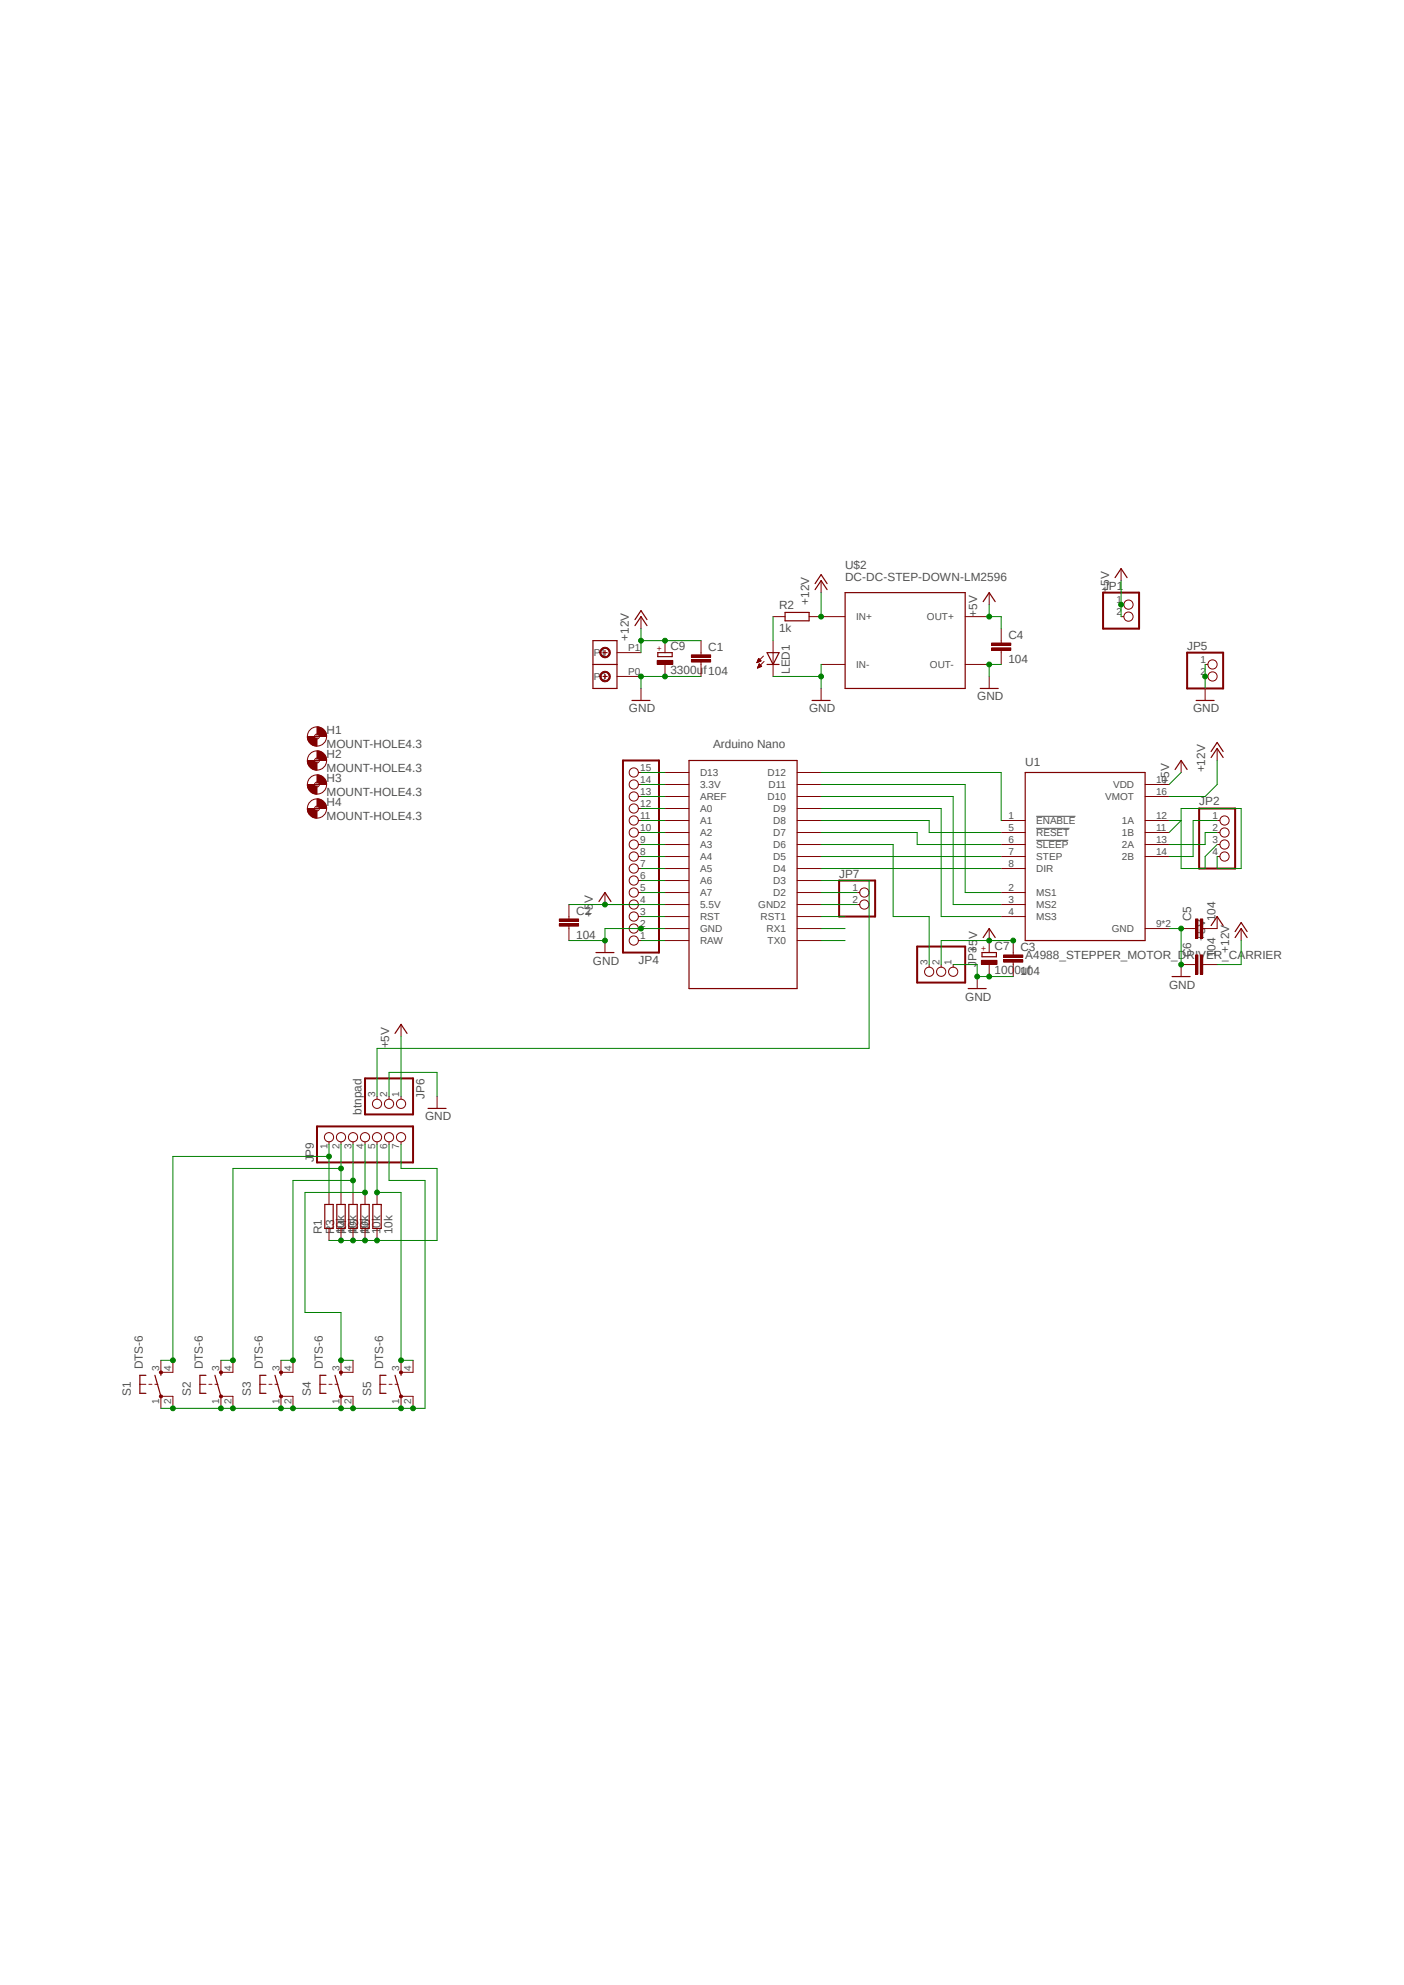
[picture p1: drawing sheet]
<svg xmlns="http://www.w3.org/2000/svg" width="297mm" height="420mm" viewBox="0 0 297 420" stroke-linecap="round" stroke-linejoin="round" font-family="sans-serif">
<path d="M25.1 117.7l247.8 184.7M272.9 117.7l-247.8 184.7" fill="none" stroke="#fff" stroke-width=".21"/>
<path d="M219.2 172.7h8.3M219.2 175.3h7M219.2 177.8h6.8" fill="none" stroke="#505050" stroke-width=".21"/>
<g fill="none" stroke="#800000" stroke-width=".21">
<path d="M130.5 138.1h5.1M173.7 130.5h5.1M173.7 122.9v2.5M204.2 130.5h5.1M209.3 125.4v2.5M130.5 143.1h5.1M173.7 140.6h5.1M173.7 145.7v2.5M204.2 140.6h5.1M209.3 143.1v2.6M257.5 158.4v2.5M135 166h.6"/>
<path d="M135 168.5h.6M135 178.7h.6M135 176.1h.6M135 173.6h.6M135 171.1h.6M135 163.4h.6M140.7 166h5.1M140.7 168.5h5.1M140.7 178.7h5.1M140.7 176.1h5.1M140.7 173.6h5.1M140.7 171.1h5.1"/>
<path d="M140.7 163.4h5.1M168.6 166h5.1M168.6 168.5h5.1M168.6 178.7h5.1M168.6 176.1h5.1M168.6 173.6h5.1M168.6 171.1h5.1M168.6 163.4h5.1M211.8 178.7h5.1M211.8 176.1h5.1M211.8 173.6h5.1M242.2 166h5.1"/>
<path d="M242.2 168.5h5.1M242.2 178.7h5.1M242.2 176.1h5.1M242.2 173.6h5.1M249.9 160.9v2.5M257.5 178.7h.5M257.5 176.1h.5M257.5 173.6h.5M128 188.8v2.6M128 199v2.5M135 199h.6M135 196.5h.6"/>
<path d="M135 193.9h.6M135 191.4h.6M135 188.8h.6M135 186.3h.6M135 183.8h.6M135 181.2h.6M140.7 199h5.1M140.7 196.5h5.1M140.7 193.9h5.1M140.7 191.4h5.1M140.7 188.8h5.1M140.7 186.3h5.1"/>
<path d="M140.7 183.8h5.1M140.7 181.2h5.1M168.6 199h5.1M168.6 196.5h5.1M168.6 193.9h5.1M168.6 191.4h5.1M168.6 188.8h5.1M168.6 186.3h5.1M168.6 183.8h5.1M168.6 181.2h5.1M211.8 193.9h5.1M211.8 191.4h5.1"/>
<path d="M211.8 188.8h5.1M211.8 183.8h5.1M211.8 181.2h5.1M242.2 196.5h5.1M242.2 181.2h5.1M257.5 181.2h.5M249.9 204.1v2.5"/>
<circle cx="134.1" cy="178.7" r=".98"/>
<circle cx="134.1" cy="176.1" r=".98"/>
<circle cx="134.1" cy="171.1" r=".98"/>
<circle cx="134.1" cy="168.5" r=".98"/>
<circle cx="134.1" cy="163.4" r=".98"/>
<circle cx="134.1" cy="166" r=".98"/>
<circle cx="134.1" cy="173.6" r=".98"/>
<circle cx="259" cy="173.6" r=".98"/>
<circle cx="259" cy="176.1" r=".98"/>
<circle cx="259" cy="178.7" r=".98"/>
<circle cx="134.1" cy="188.8" r=".98"/>
<circle cx="134.1" cy="193.9" r=".98"/>
<circle cx="134.1" cy="191.4" r=".98"/>
<circle cx="134.1" cy="186.3" r=".98"/>
<circle cx="134.1" cy="183.8" r=".98"/>
<circle cx="134.1" cy="181.2" r=".98"/>
<circle cx="134.1" cy="199" r=".98"/>
<circle cx="134.1" cy="196.5" r=".98"/>
<circle cx="259" cy="181.2" r=".98"/>
</g>
<g fill="none" stroke="#800000" stroke-width=".25">
<path d="M125.4 135.6h5.1v10.1h-5.1zM172.4 124.8l1.3-1.9 1.3 1.9M172.4 123.5l1.3-1.9 1.3 1.9M178.8 125.4h25.4v20.3h-25.4zM208 127.3l1.3-1.9 1.2 1.9M125.4 140.6h5.1M171.8 148.2h3.8M207.3 145.7h3.9M256.2 159l1.3-1.9 1.2 1.9M145.8 160.9h22.8v48.3h-22.8zM216.9 163.4h25.3v35.6h-25.3zM248.6 162.8l1.3-1.9 1.2 1.9"/>
<path d="M256.2 160.3l1.3-1.9 1.2 1.9M126.7 190.8l1.3-2 1.2 2M126.1 201.5h3.8M247.9 206.6h3.9"/>
</g>
<path d="M131.8 160.9h7.6v40.6h-7.6zM253.7 171.1h7.6v12.7h-7.6z" fill="none" stroke="#800000" stroke-width=".42"/>
<path d="M127.2 142.4a1.12 1.12 0 0 1 1.8 .2 1.12 1.12 0 0 1-.7 1.7 1.12 1.12 0 0 1-1.4-1.2h.2a.87 .87 0 0 1 1.3-.7 .87 .87 0 0 1 .2 1.4 .87 .87 0 0 1-1.4-.3l-.1-.4h-.2z" fill-rule="evenodd" fill="#800000"/>
<path d="M127.2 142.4a1.12 1.12 0 0 1 1.8 .2 1.12 1.12 0 0 1-.7 1.7 1.12 1.12 0 0 1-1.4-1.2h.2a.87 .87 0 0 1 1.3-.7 .87 .87 0 0 1 .2 1.4 .87 .87 0 0 1-1.4-.3l-.1-.4h-.2z" fill="none" stroke="#800000" stroke-width=".21"/>
<path d="M127.2 137.3a1.12 1.12 0 0 1 1.8 .2 1.12 1.12 0 0 1-.7 1.7 1.12 1.12 0 0 1-1.4-1.1h.2a.87 .87 0 0 1 1.3-.8 .87 .87 0 0 1 .2 1.5 .87 .87 0 0 1-1.4-.4l-.1-.3h-.2z" fill-rule="evenodd" fill="#800000"/>
<path d="M127.2 137.3a1.12 1.12 0 0 1 1.8 .2 1.12 1.12 0 0 1-.7 1.7 1.12 1.12 0 0 1-1.4-1.1h.2a.87 .87 0 0 1 1.3-.8 .87 .87 0 0 1 .2 1.5 .87 .87 0 0 1-1.4-.4l-.1-.3h-.2zM135.6 130.5v2.5M148.3 138.1v.5M135.6 145.7v2.5M148.3 140.1v.5" fill="none" stroke="#800000" stroke-width=".21"/>
<path d="M127.6 138.1h.8M128 137.6v.9M134.3 132.4l1.3-1.9 1.3 1.9M134.3 131.1l1.3-1.9 1.3 1.9M127.6 143.1h.8M128 142.7v.9M133.7 148.2h3.8" fill="none" stroke="#800000" stroke-width=".25"/>
<path d="M146.3 139.6h4v.5h-4z" fill-rule="evenodd" fill="#800000"/>
<path d="M146.3 139.6h4v.5h-4z" fill="none" stroke="#800000" stroke-width=".21"/>
<path d="M146.3 138.6h4v.5h-4z" fill-rule="evenodd" fill="#800000"/>
<path d="M146.3 138.6h4v.5h-4zM148.3 135.6v2.5M148.3 140.6v2.5M120.4 193.9v.5M120.4 196v.5" fill="none" stroke="#800000" stroke-width=".21"/>
<path d="M118.3 195.5h4.1v.5h-4.1z" fill-rule="evenodd" fill="#800000"/>
<path d="M118.3 195.5h4.1v.5h-4.1z" fill="none" stroke="#800000" stroke-width=".21"/>
<path d="M118.3 194.4h4.1v.5h-4.1z" fill-rule="evenodd" fill="#800000"/>
<path d="M211.8 135.6v.5M211.8 137.6v.5M118.3 194.4h4.1v.5h-4.1zM120.4 191.4v2.5M120.4 196.5v2.5" fill="none" stroke="#800000" stroke-width=".21"/>
<path d="M209.8 137.1h4v.5h-4z" fill-rule="evenodd" fill="#800000"/>
<path d="M209.8 137.1h4v.5h-4z" fill="none" stroke="#800000" stroke-width=".21"/>
<path d="M209.8 136.1h4v.5h-4z" fill-rule="evenodd" fill="#800000"/>
<path d="M209.8 136.1h4v.5h-4zM211.8 133v2.6M211.8 138.1v2.5M252.4 196.5h.5M254.4 196.5h.5" fill="none" stroke="#800000" stroke-width=".21"/>
<path d="M253.9 194.4h.5v4.1h-.5z" fill-rule="evenodd" fill="#800000"/>
<path d="M253.9 194.4h.5v4.1h-.5z" fill="none" stroke="#800000" stroke-width=".21"/>
<path d="M252.9 194.4h.5v4.1h-.5z" fill-rule="evenodd" fill="#800000"/>
<path d="M249.9 196.5h2.5M252.9 194.4h.5v4.1h-.5zM254.9 196.5h2.6M252.4 204.1h.5M254.4 204.1h.5" fill="none" stroke="#800000" stroke-width=".21"/>
<path d="M253.9 202.1h.5v4h-.5z" fill-rule="evenodd" fill="#800000"/>
<path d="M253.9 202.1h.5v4h-.5z" fill="none" stroke="#800000" stroke-width=".21"/>
<path d="M252.9 202.1h.5v4h-.5z" fill-rule="evenodd" fill="#800000"/>
<g fill="none" stroke="#800000" stroke-width=".21">
<path d="M160.2 140h.5M160.2 139.9h.7M160.3 139.8h.7M160.3 139.7h.6M160.4 139.6h.4M160.4 139.5h.3M160.4 139.4h.2M160.5 139.3l.5 .5-.9 .4zM160.5 139.4h.1M161.5 138.8l-1.4 1.4M161.6 140l-1.4 1.4M163.5 135.6v7.5"/>
<path d="M163.5 130.5h2.6M171.2 130.5h2.5M160.1 140.2h.2M160.2 140.1h.3M160.3 141.3h.1M160.3 141.2h.3M160.3 141.1h.5M160.4 141.1h.6M160.4 141h.7M160.4 140.9h.6M160.5 140.8h.4M160.5 140.7h.3"/>
<path d="M160.6 140.6h.1M160.6 140.5l.5 .5-.9 .4zM160.6 140.5h.1M209.3 196.5v2.5M257.5 193.9v2.6M262.6 196.5v2.5M249.9 204.1h2.5M252.9 202.1h.5v4h-.5zM254.9 204.1h2.6"/>
</g>
<path d="M162.3 138.1h2.5l-1.3 2.5zM166.1 129.6h5.1v1.8h-5.1zM162.3 140.6h2.5M208 198.4l1.3-1.9 1.2 1.9M256.2 195.8l1.3-1.9 1.2 1.9M261.3 198.4l1.3-1.9 1.2 1.9M261.3 197.1l1.3-1.9 1.2 1.9" fill="none" stroke="#800000" stroke-width=".25"/>
<path d="M67.1 153.8a2.05 2.05 0 0 1 2 2h-1.5l-.2-.3-.3-.2z" fill-rule="evenodd" fill="#800000"/>
<path d="M67.1 153.8a2.05 2.05 0 0 1 2 2h-1.5l-.2-.3-.3-.2z" fill="none" stroke="#800000" stroke-width=".21"/>
<path d="M65 155.8h1.5a.45 .45 0 0 0 .6 .5v1.6a1.97 1.97 0 0 1-2.1-2.1z" fill-rule="evenodd" fill="#800000"/>
<g fill="none" stroke="#800000" stroke-width=".21">
<path d="M65 155.8h1.5a.45 .45 0 0 0 .6 .5v1.6a1.97 1.97 0 0 1-2.1-2.1zM66.5 155.8h1.1M67.1 155.3v1"/>
<circle cx="67.1" cy="155.8" r="2.04"/>
<circle cx="67.1" cy="155.8" r=".51"/>
</g>
<path d="M67.1 158.9a2.05 2.05 0 0 1 2 2h-1.5l-.3-.5h-.2z" fill-rule="evenodd" fill="#800000"/>
<path d="M67.1 158.9a2.05 2.05 0 0 1 2 2h-1.5l-.2-.3-.3-.2z" fill="none" stroke="#800000" stroke-width=".21"/>
<path d="M65 160.9h1.5a.45 .45 0 0 0 .6 .5v1.5a1.97 1.97 0 0 1-2.1-2z" fill-rule="evenodd" fill="#800000"/>
<g fill="none" stroke="#800000" stroke-width=".21">
<path d="M65 160.9h1.5a.45 .45 0 0 0 .6 .5v1.5a1.97 1.97 0 0 1-2.1-2zM66.5 160.9h1.1M67.1 160.4v1"/>
<circle cx="67.1" cy="160.9" r="2.04"/>
<circle cx="67.1" cy="160.9" r=".51"/>
</g>
<path d="M67.1 164a2.05 2.05 0 0 1 2 2h-1.5l-.2-.3-.3-.2z" fill-rule="evenodd" fill="#800000"/>
<path d="M67.1 164a2.05 2.05 0 0 1 2 2h-1.5l-.2-.3-.3-.2z" fill="none" stroke="#800000" stroke-width=".21"/>
<path d="M65 166h1.5a.45 .45 0 0 0 .6 .5v1.5a1.97 1.97 0 0 1-2.1-2z" fill-rule="evenodd" fill="#800000"/>
<g fill="none" stroke="#800000" stroke-width=".21">
<path d="M65 166h1.5a.45 .45 0 0 0 .6 .5v1.5a1.97 1.97 0 0 1-2.1-2zM66.5 166h1.1M67.1 165.5v1"/>
<circle cx="67.1" cy="166" r="2.04"/>
<circle cx="67.1" cy="166" r=".51"/>
</g>
<path d="M67.1 169a2.05 2.05 0 0 1 2 2.1h-1.5l-.1-.2-.4-.3z" fill-rule="evenodd" fill="#800000"/>
<path d="M67.1 169a2.05 2.05 0 0 1 2 2.1h-1.5l-.2-.4-.3-.1z" fill="none" stroke="#800000" stroke-width=".21"/>
<path d="M65 171.1h1.5a.45 .45 0 0 0 .6 .5v1.5a2.05 2.05 0 0 1-2.1-2z" fill-rule="evenodd" fill="#800000"/>
<g fill="none" stroke="#800000" stroke-width=".21">
<path d="M237.2 120.3v2.6M254.9 145.7v2.5M65 171.1h1.5a.45 .45 0 0 0 .6 .5v1.5a2.05 2.05 0 0 1-2.1-2zM66.5 171.1h1.1M67.1 170.6v1"/>
<circle cx="67.1" cy="171.1" r="2.04"/>
<circle cx="67.1" cy="171.1" r=".51"/>
</g>
<path d="M139.1 138.1h3.1v.8h-3.1zM235.9 122.2l1.3-1.9 1.2 1.9M253 148.2h3.8" fill="none" stroke="#800000" stroke-width=".25"/>
<path d="M139 139.7h3.3v.9h-3.3z" fill-rule="evenodd" fill="#800000"/>
<g fill="none" stroke="#800000" stroke-width=".21">
<path d="M139 139.7h3.3v.9h-3.3zM140.7 135.6v2.5M140.7 140.6v2.5M196.6 204.1v.5M199.1 204.1v.5M201.6 204.1v.5M206.7 206.6v2.6M214.3 201.5v.6M214.3 203.6v.5"/>
<circle cx="196.6" cy="205.6" r=".98"/>
<circle cx="199.1" cy="205.6" r=".98"/>
<circle cx="201.6" cy="205.6" r=".98"/>
</g>
<path d="M194 200.3h10.2v7.6h-10.2z" fill="none" stroke="#800000" stroke-width=".42"/>
<path d="M204.8 209.2h3.8" fill="none" stroke="#800000" stroke-width=".25"/>
<path d="M212.3 203.1h4.1v.5h-4.1z" fill-rule="evenodd" fill="#800000"/>
<path d="M212.3 203.1h4.1v.5h-4.1z" fill="none" stroke="#800000" stroke-width=".21"/>
<path d="M212.3 202.1h4.1v.5h-4.1z" fill-rule="evenodd" fill="#800000"/>
<path d="M214.3 199v2.5M212.3 202.1h4.1v.5h-4.1zM214.3 204.1v2.5" fill="none" stroke="#800000" stroke-width=".21"/>
<path d="M207.7 201.5h3.1v.9h-3.1z" fill="none" stroke="#800000" stroke-width=".25"/>
<path d="M207.6 203.2h3.3v.8h-3.3z" fill-rule="evenodd" fill="#800000"/>
<g fill="none" stroke="#800000" stroke-width=".21">
<path d="M209.3 199v2.5M207.6 203.2h3.3v.8h-3.3zM209.3 204.1v2.5M69.6 252.3v2.5M69.6 259.9v2.6M72.1 252.3v2.5M72.1 259.9v2.6M74.7 252.3v2.5M74.7 259.9v2.6M77.2 252.3v2.5M77.2 259.9v2.6M79.8 252.3v2.5"/>
<path d="M79.8 259.9v2.6M29.6 292.9h1.3M31.5 292.9h.6M32.8 292.9h.6M34 290.4h2.6M34 295.4h2.6"/>
</g>
<path d="M68.7 254.8h1.8v5.1h-1.8zM71.2 254.8h1.8v5.1h-1.8zM73.8 254.8h1.8v5.1h-1.8zM76.3 254.8h1.8v5.1h-1.8zM78.9 254.8h1.7v5.1h-1.7zM30.9 291h-1.3v3.8h1.3M32.8 291l1.2 4.4M34 290.4v.6" fill="none" stroke="#800000" stroke-width=".25"/>
<path d="M33.8 295.2h.5v.5h-.5l-.1-.3z" fill-rule="evenodd" fill="#800000"/>
<path d="M33.8 295.2h.5v.5h-.5l-.1-.3z" fill="none" stroke="#800000" stroke-width=".21"/>
<path d="M33.8 290.2h.5v.4h-.5l-.1-.2z" fill-rule="evenodd" fill="#800000"/>
<path d="M33.8 290.2h.5v.4h-.5l-.1-.2zM34 287.8v2.6M34 295.4v2.6M36.6 287.8v2.6M36.6 295.4v2.6M42.3 292.9h1.3M44.2 292.9h.6M45.5 292.9h.6M46.7 290.4h2.6M46.7 295.4h2.6" fill="none" stroke="#800000" stroke-width=".21"/>
<path d="M43.6 291h-1.3v3.8h1.3M45.5 291l1.2 4.4M46.7 290.4v.6" fill="none" stroke="#800000" stroke-width=".25"/>
<path d="M46.5 295.2h.5v.5h-.5l-.1-.3z" fill-rule="evenodd" fill="#800000"/>
<path d="M46.5 295.2h.5v.5h-.5l-.1-.3z" fill="none" stroke="#800000" stroke-width=".21"/>
<path d="M46.5 290.2h.5v.4h-.5l-.1-.2z" fill-rule="evenodd" fill="#800000"/>
<path d="M46.5 290.2h.5v.4h-.5l-.1-.2zM46.7 287.8v2.6M46.7 295.4v2.6M49.3 287.8v2.6M49.3 295.4v2.6M55 292.9h1.3M56.9 292.9h.6M58.2 292.9h.6M59.4 290.4h2.6M59.4 295.4h2.6" fill="none" stroke="#800000" stroke-width=".21"/>
<path d="M56.3 291h-1.3v3.8h1.3M58.2 291l1.2 4.4M59.4 290.4v.6" fill="none" stroke="#800000" stroke-width=".25"/>
<path d="M59.2 295.2h.5v.5h-.5l-.1-.3z" fill-rule="evenodd" fill="#800000"/>
<path d="M59.2 295.2h.5v.5h-.5l-.1-.3z" fill="none" stroke="#800000" stroke-width=".21"/>
<path d="M59.2 290.2h.5v.4h-.5l-.1-.2z" fill-rule="evenodd" fill="#800000"/>
<path d="M59.2 290.2h.5v.4h-.5l-.1-.2zM59.4 287.8v2.6M59.4 295.4v2.6M62 287.8v2.6M62 295.4v2.6M67.7 292.9h1.3M69.6 292.9h.6M70.9 292.9h.6M72.1 290.4h2.6M72.1 295.4h2.6" fill="none" stroke="#800000" stroke-width=".21"/>
<path d="M69 291h-1.3v3.8h1.3M70.9 291l1.2 4.4M72.1 290.4v.6" fill="none" stroke="#800000" stroke-width=".25"/>
<path d="M71.9 295.2h.4l.2 .2-.2 .3h-.4z" fill-rule="evenodd" fill="#800000"/>
<path d="M71.9 295.2h.4l.2 .2-.2 .3h-.4z" fill="none" stroke="#800000" stroke-width=".21"/>
<path d="M71.9 290.2h.4l.2 .2-.2 .2h-.4z" fill-rule="evenodd" fill="#800000"/>
<path d="M71.9 290.2h.4l.2 .2-.2 .2h-.4zM72.1 287.8v2.6M72.1 295.4v2.6M74.7 287.8v2.6M74.7 295.4v2.6M80.4 292.9h1.3M82.3 292.9h.6M83.6 292.9h.6M84.8 290.4h2.6M84.8 295.4h2.6" fill="none" stroke="#800000" stroke-width=".21"/>
<path d="M81.7 291h-1.3v3.8h1.3M83.6 291l1.2 4.4M84.8 290.4v.6" fill="none" stroke="#800000" stroke-width=".25"/>
<path d="M84.6 295.2h.4l.2 .2-.2 .3h-.4z" fill-rule="evenodd" fill="#800000"/>
<path d="M84.6 295.2h.4l.2 .2-.2 .3h-.4z" fill="none" stroke="#800000" stroke-width=".21"/>
<path d="M84.6 290.2h.4l.2 .2-.2 .2h-.4z" fill-rule="evenodd" fill="#800000"/>
<g fill="none" stroke="#800000" stroke-width=".21">
<path d="M237.2 127.9h.5M237.2 130.5h.5M254.9 140.6h.6M254.9 143.1h.6M181.3 188.8h.6M181.3 191.4h.6M84.8 216.7v2.6M79.8 232v.5M82.3 232v.5M84.8 232v.5M92.5 232v2.5M69.6 241.6v.5"/>
<path d="M72.1 241.6v.5M74.7 241.6v.5M77.2 241.6v.5M79.8 241.6v.5M82.3 241.6v.5M84.8 241.6v.5M84.6 290.2h.4l.2 .2-.2 .2h-.4zM84.8 287.8v2.6M84.8 295.4v2.6M87.4 287.8v2.6M87.4 295.4v2.6"/>
<circle cx="238.7" cy="127.9" r=".98"/>
<circle cx="238.7" cy="130.5" r=".98"/>
<circle cx="256.5" cy="140.6" r=".98"/>
<circle cx="256.5" cy="143.1" r=".98"/>
<circle cx="182.8" cy="191.4" r=".98"/>
<circle cx="182.8" cy="188.8" r=".98"/>
<circle cx="79.8" cy="233.6" r=".98"/>
<circle cx="82.3" cy="233.6" r=".98"/>
<circle cx="84.8" cy="233.6" r=".98"/>
<circle cx="69.6" cy="240.6" r=".98"/>
<circle cx="72.1" cy="240.6" r=".98"/>
<circle cx="74.7" cy="240.6" r=".98"/>
<circle cx="77.2" cy="240.6" r=".98"/>
<circle cx="79.8" cy="240.6" r=".98"/>
<circle cx="82.3" cy="240.6" r=".98"/>
<circle cx="84.8" cy="240.6" r=".98"/>
</g>
<path d="M233.3 125.4h7.7v7.6h-7.7zM251.1 138.1h7.6v7.6h-7.6zM177.5 186.3h7.6v7.6h-7.6zM67.1 238.3h20.3v7.7h-20.3zM77.2 228.2h10.2v7.6h-10.2z" fill="none" stroke="#800000" stroke-width=".42"/>
<path d="M83.6 218.7l1.2-2 1.3 2M90.6 234.5h3.8" fill="none" stroke="#800000" stroke-width=".25"/>
<path d="M247.3 196.5h2.6v7.6" fill="none" stroke="#008000" stroke-width=".21"/>
<circle cx="249.8" cy="196.5" r=".51" fill="#008000"/>
<circle cx="249.8" cy="196.5" r=".51" fill="none" stroke="#008000" stroke-width=".21"/>
<circle cx="249.8" cy="204.1" r=".51" fill="#008000"/>
<g fill="none" stroke="#008000" stroke-width=".21">
<path d="M211.8 140.6h-2.5v2.5"/>
<circle cx="249.8" cy="204.1" r=".51"/>
</g>
<circle cx="209.2" cy="140.6" r=".51" fill="#008000"/>
<g fill="none" stroke="#008000" stroke-width=".21">
<path d="M128 196.5h12.7"/>
<circle cx="209.2" cy="140.6" r=".51"/>
</g>
<circle cx="135.6" cy="196.5" r=".51" fill="#008000"/>
<g fill="none" stroke="#008000" stroke-width=".21">
<path d="M128 196.5v2.5h-7.6"/>
<circle cx="135.6" cy="196.5" r=".51"/>
</g>
<circle cx="128" cy="199" r=".51" fill="#008000"/>
<g fill="none" stroke="#008000" stroke-width=".21">
<path d="M163.5 143.1h10.2M173.7 140.6v5.1"/>
<circle cx="128" cy="199" r=".51"/>
</g>
<circle cx="173.7" cy="143.1" r=".51" fill="#008000"/>
<g fill="none" stroke="#008000" stroke-width=".21">
<path d="M135.6 143.1v2.6M140.7 143.1h7.6"/>
<circle cx="173.7" cy="143.1" r=".51"/>
</g>
<circle cx="135.6" cy="143.1" r=".51" fill="#008000"/>
<g fill="none" stroke="#008000" stroke-width=".21">
<path d="M135.6 143.1h5.1"/>
<circle cx="135.6" cy="143.1" r=".51"/>
</g>
<circle cx="140.7" cy="143.1" r=".51" fill="#008000"/>
<g fill="none" stroke="#008000" stroke-width=".21">
<path d="M254.9 140.6v5.1"/>
<circle cx="140.7" cy="143.1" r=".51"/>
</g>
<circle cx="254.9" cy="143.1" r=".51" fill="#008000"/>
<g fill="none" stroke="#008000" stroke-width=".21">
<path d="M201.6 204.1h5.1v2.5M209.3 206.6h5"/>
<circle cx="254.9" cy="143.1" r=".51"/>
</g>
<circle cx="206.7" cy="206.6" r=".51" fill="#008000"/>
<g fill="none" stroke="#008000" stroke-width=".21">
<path d="M206.7 206.6h2.6"/>
<circle cx="206.7" cy="206.6" r=".51"/>
</g>
<circle cx="209.2" cy="206.6" r=".51" fill="#008000"/>
<g fill="none" stroke="#008000" stroke-width=".21">
<path d="M173.7 125.4v5.1M82.3 232v-5.1h10.2v5.1"/>
<circle cx="209.2" cy="206.6" r=".51"/>
</g>
<circle cx="173.7" cy="130.5" r=".51" fill="#008000"/>
<g fill="none" stroke="#008000" stroke-width=".21">
<path d="M135.6 133v5.1M140.7 135.6h7.6M257.5 160.9v5.1l-2.6 2.5h-7.6"/>
<circle cx="173.7" cy="130.5" r=".51"/>
</g>
<circle cx="135.6" cy="135.6" r=".51" fill="#008000"/>
<g fill="none" stroke="#008000" stroke-width=".21">
<path d="M135.6 135.6h5.1"/>
<circle cx="135.6" cy="135.6" r=".51"/>
</g>
<circle cx="140.7" cy="135.6" r=".51" fill="#008000"/>
<g fill="none" stroke="#008000" stroke-width=".21">
<path d="M249.9 163.4l-2.6 2.6M128 191.4h12.7M262.6 199v5.1h-5.1"/>
<circle cx="140.7" cy="135.6" r=".51"/>
</g>
<circle cx="128" cy="191.4" r=".51" fill="#008000"/>
<g fill="none" stroke="#008000" stroke-width=".21">
<path d="M209.3 127.9v2.6h2.5v2.5M120.4 191.4h15.2"/>
<circle cx="128" cy="191.4" r=".51"/>
</g>
<circle cx="209.2" cy="130.5" r=".51" fill="#008000"/>
<g fill="none" stroke="#008000" stroke-width=".21">
<path d="M237.2 122.9v7.6"/>
<circle cx="209.2" cy="130.5" r=".51"/>
</g>
<circle cx="237.1" cy="127.9" r=".51" fill="#008000"/>
<g fill="none" stroke="#008000" stroke-width=".21">
<path d="M214.3 199h-15.2v5.1"/>
<circle cx="237.1" cy="127.9" r=".51"/>
</g>
<circle cx="214.3" cy="199" r=".51" fill="#008000"/>
<g fill="none" stroke="#008000" stroke-width=".21">
<path d="M209.3 199h5"/>
<circle cx="214.3" cy="199" r=".51"/>
</g>
<circle cx="209.2" cy="199" r=".51" fill="#008000"/>
<g fill="none" stroke="#008000" stroke-width=".21">
<path d="M163.5 130.5v5.1M135.6 168.5h5.1M135.6 166h5.1M135.6 163.4h5.1M173.7 178.7h15.2v15.2h7.7v10.2M173.7 171.1h25.4v22.8h12.7M173.7 166h30.5v22.8h7.6M173.7 168.5h27.9v22.9h10.2M173.7 163.4h38.1v10.2M173.7 176.1h20.3v2.6h17.8M173.7 173.6h22.9v2.5h15.2M135.6 193.9h5.1"/>
<path d="M135.6 199h5.1M135.6 188.8h5.1M135.6 186.3h5.1M173.7 193.9h5.1M173.7 199h5.1M173.7 188.8h7.6M173.7 186.3h10.2v35.5h-104.1v10.2M173.7 181.2h38.1M173.7 183.8h38.1M173.7 191.4h7.6M173.7 196.5h5.1M84.8 219.3v12.7"/>
<path d="M36.6 244.7v43.1h-2.6"/>
<circle cx="209.2" cy="199" r=".51"/>
</g>
<circle cx="36.6" cy="287.8" r=".51" fill="#008000"/>
<g fill="none" stroke="#008000" stroke-width=".21">
<path d="M36.6 244.7h33M69.6 242.1v10.2"/>
<circle cx="36.6" cy="287.8" r=".51"/>
</g>
<circle cx="69.6" cy="244.7" r=".51" fill="#008000"/>
<g fill="none" stroke="#008000" stroke-width=".21">
<path d="M72.1 252.3v-5.1h-22.8v40.6h-2.6"/>
<circle cx="69.6" cy="244.7" r=".51"/>
</g>
<circle cx="49.3" cy="287.8" r=".51" fill="#008000"/>
<g fill="none" stroke="#008000" stroke-width=".21">
<path d="M72.1 242.1v5.1"/>
<circle cx="49.3" cy="287.8" r=".51"/>
</g>
<circle cx="72.1" cy="247.2" r=".51" fill="#008000"/>
<g fill="none" stroke="#008000" stroke-width=".21">
<path d="M74.7 252.3v-2.5h-12.7v38h-2.6"/>
<circle cx="72.1" cy="247.2" r=".51"/>
</g>
<circle cx="62" cy="287.8" r=".51" fill="#008000"/>
<g fill="none" stroke="#008000" stroke-width=".21">
<path d="M74.7 242.1v7.7"/>
<circle cx="62" cy="287.8" r=".51"/>
</g>
<circle cx="74.7" cy="249.8" r=".51" fill="#008000"/>
<g fill="none" stroke="#008000" stroke-width=".21">
<path d="M79.8 242.1v10.2h5v35.5"/>
<circle cx="74.7" cy="249.8" r=".51"/>
</g>
<circle cx="79.8" cy="252.3" r=".51" fill="#008000"/>
<g fill="none" stroke="#008000" stroke-width=".21">
<path d="M84.8 287.8h2.6"/>
<circle cx="79.8" cy="252.3" r=".51"/>
</g>
<circle cx="84.8" cy="287.8" r=".51" fill="#008000"/>
<g fill="none" stroke="#008000" stroke-width=".21">
<path d="M69.6 262.5h5.1"/>
<circle cx="84.8" cy="287.8" r=".51"/>
</g>
<circle cx="72.1" cy="262.5" r=".51" fill="#008000"/>
<g fill="none" stroke="#008000" stroke-width=".21">
<path d="M74.7 262.5h5.1"/>
<circle cx="72.1" cy="262.5" r=".51"/>
</g>
<circle cx="74.7" cy="262.5" r=".51" fill="#008000"/>
<circle cx="74.7" cy="262.5" r=".51" fill="none" stroke="#008000" stroke-width=".21"/>
<circle cx="77.2" cy="262.5" r=".51" fill="#008000"/>
<g fill="none" stroke="#008000" stroke-width=".21">
<path d="M79.8 262.5h12.7"/>
<circle cx="77.2" cy="262.5" r=".51"/>
</g>
<circle cx="79.8" cy="262.5" r=".51" fill="#008000"/>
<g fill="none" stroke="#008000" stroke-width=".21">
<path d="M84.8 242.1v5.1h7.7v15.3M72.1 277.7v10.1h2.6"/>
<circle cx="79.8" cy="262.5" r=".51"/>
</g>
<circle cx="72.1" cy="287.8" r=".51" fill="#008000"/>
<g fill="none" stroke="#008000" stroke-width=".21">
<path d="M77.2 242.1v10.2h-12.7v25.4h7.6"/>
<circle cx="72.1" cy="287.8" r=".51"/>
</g>
<circle cx="77.2" cy="252.3" r=".51" fill="#008000"/>
<g fill="none" stroke="#008000" stroke-width=".21">
<path d="M34 298h2.6"/>
<circle cx="77.2" cy="252.3" r=".51"/>
</g>
<circle cx="36.6" cy="298" r=".51" fill="#008000"/>
<g fill="none" stroke="#008000" stroke-width=".21">
<path d="M36.6 298h10.1"/>
<circle cx="36.6" cy="298" r=".51"/>
</g>
<circle cx="46.7" cy="298" r=".51" fill="#008000"/>
<g fill="none" stroke="#008000" stroke-width=".21">
<path d="M46.7 298h2.6"/>
<circle cx="46.7" cy="298" r=".51"/>
</g>
<circle cx="49.3" cy="298" r=".51" fill="#008000"/>
<g fill="none" stroke="#008000" stroke-width=".21">
<path d="M49.3 298h10.1"/>
<circle cx="49.3" cy="298" r=".51"/>
</g>
<circle cx="59.4" cy="298" r=".51" fill="#008000"/>
<g fill="none" stroke="#008000" stroke-width=".21">
<path d="M59.4 298h2.6"/>
<circle cx="59.4" cy="298" r=".51"/>
</g>
<circle cx="62" cy="298" r=".51" fill="#008000"/>
<g fill="none" stroke="#008000" stroke-width=".21">
<path d="M62 298h10.1"/>
<circle cx="62" cy="298" r=".51"/>
</g>
<circle cx="72.1" cy="298" r=".51" fill="#008000"/>
<g fill="none" stroke="#008000" stroke-width=".21">
<path d="M72.1 298h2.6"/>
<circle cx="72.1" cy="298" r=".51"/>
</g>
<circle cx="74.7" cy="298" r=".51" fill="#008000"/>
<g fill="none" stroke="#008000" stroke-width=".21">
<path d="M74.7 298h12.7"/>
<circle cx="74.7" cy="298" r=".51"/>
</g>
<circle cx="84.8" cy="298" r=".51" fill="#008000"/>
<g fill="none" stroke="#008000" stroke-width=".21">
<path d="M87.4 298h2.5"/>
<circle cx="84.8" cy="298" r=".51"/>
</g>
<circle cx="87.4" cy="298" r=".51" fill="#008000"/>
<g fill="none" stroke="#008000" stroke-width=".21">
<path d="M135.6 173.6h5.1M135.6 178.7h5.1M135.6 176.1h5.1M135.6 171.1h5.1M247.3 173.6h2.6l-2.6 2.5M257.5 173.6h-5.1v7.6h-5.1M257.5 178.7l-2.6 2.5v2.6h-5v-12.7h12.7v12.7h-5.1v-2.6M257.5 176.1h-2.6v2.6h-7.6M135.6 181.2h5.1M135.6 183.8h5.1M82.3 242.1v7.7h7.6v48.2"/>
<circle cx="87.4" cy="298" r=".51"/>
</g>
<g font-size="2.5" fill="#505050">
<text x="178.8" y="122.9">DC-DC-STEP-DOWN-LM2596</text>
<text x="178.8" y="120.3">U$2</text>
<text x="233.3" y="124.8">JP1</text>
<text x="234.6" y="125.4" transform="rotate(-90 234.6 125.4)">+5V</text>
<text x="164.8" y="128.9">R2</text>
<text x="171.2" y="127.9" transform="rotate(-90 171.2 127.9)">+12V</text>
<text x="206.7" y="130.5" transform="rotate(-90 206.7 130.5)">+5V</text>
<text x="133.1" y="135.6" transform="rotate(-90 133.1 135.6)">+12V</text>
<text x="141.8" y="137.6">C9</text>
<text x="149.8" y="137.7">C1</text>
<text x="164.8" y="133.8">1k</text>
<text x="213.3" y="135.2">C4</text>
<text x="251.1" y="137.5">JP5</text>
<text x="141.8" y="142.7">3300uf104</text>
<text x="167.1" y="142.6" transform="rotate(-90 167.1 142.6)">LED1</text>
<text x="213.3" y="140.3">104</text>
<text x="206.7" y="148.2">GND</text>
<text x="69.1" y="155.3">H1</text>
<text x="133.1" y="150.7">GND</text>
<text x="171.2" y="150.7">GND</text>
<text x="252.4" y="150.7">GND</text>
<text x="69.1" y="158.3">MOUNT-HOLE4.3</text>
<text x="69.1" y="160.3">H2</text>
<text x="150.8" y="158.4">Arduino Nano</text>
<text x="69.1" y="163.4">MOUNT-HOLE4.3</text>
<text x="69.1" y="165.4">H3</text>
<text x="216.9" y="162.2">U1</text>
<text x="247.3" y="166" transform="rotate(-90 247.3 166)">+5V</text>
<text x="254.9" y="163.4" transform="rotate(-90 254.9 163.4)">+12V</text>
<text x="69.1" y="168.4">MOUNT-HOLE4.3</text>
<text x="69.1" y="173.5">MOUNT-HOLE4.3</text>
<text x="69.1" y="170.5">H4</text>
<text x="253.7" y="170.4">JP2</text>
<text x="177.5" y="185.7">JP7</text>
<text x="121.9" y="193.5">C2</text>
<text x="125.4" y="193.9" transform="rotate(-90 125.4 193.9)">+5V</text>
<text x="252" y="194.9" transform="rotate(-90 252 194.9)">C5</text>
<text x="257.1" y="194.9" transform="rotate(-90 257.1 194.9)">104</text>
<text x="121.9" y="198.6">104</text>
<text x="135.1" y="204">JP4</text>
<text x="206.7" y="201.5" transform="rotate(-90 206.7 201.5)">+5V</text>
<text x="210.4" y="201">C7</text>
<text x="215.9" y="201.2">C3</text>
<text x="216.9" y="202.8">A4988_STEPPER_MOTOR_DRIVER_CARRIER</text>
<text x="252" y="202.6" transform="rotate(-90 252 202.6)">C6</text>
<text x="254.9" y="199" transform="rotate(-90 254.9 199)">+5V</text>
<text x="257.1" y="202.6" transform="rotate(-90 257.1 202.6)">104</text>
<text x="260" y="201.5" transform="rotate(-90 260 201.5)">+12V</text>
<text x="125.4" y="204.1">GND</text>
<text x="206.6" y="204.6" transform="rotate(-90 206.6 204.6)">JP3</text>
<text x="210.4" y="206.1">1000uf</text>
<text x="215.9" y="206.2">104</text>
<text x="247.3" y="209.2">GND</text>
<text x="204.2" y="211.7">GND</text>
<text x="82.3" y="221.8" transform="rotate(-90 82.3 221.8)">+5V</text>
<text x="89.8" y="232.5" transform="rotate(-90 89.8 232.5)">JP6</text>
<text x="76.5" y="235.8" transform="rotate(-90 76.5 235.8)">btnpad</text>
<text x="89.9" y="237.1">GND</text>
<text x="66.4" y="246" transform="rotate(-90 66.4 246)">JP9</text>
<text x="68.1" y="261.2" transform="rotate(-90 68.1 261.2)">R1</text>
<text x="70.7" y="261.2" transform="rotate(-90 70.7 261.2)">R3</text>
<text x="72.9" y="261.2" transform="rotate(-90 72.9 261.2)">10k</text>
<text x="73.2" y="261.2" transform="rotate(-90 73.2 261.2)">R4</text>
<text x="75.4" y="261.2" transform="rotate(-90 75.4 261.2)">10k</text>
<text x="75.7" y="261.2" transform="rotate(-90 75.7 261.2)">R5</text>
<text x="78" y="261.2" transform="rotate(-90 78 261.2)">10k</text>
<text x="78.2" y="261.2" transform="rotate(-90 78.2 261.2)">R6</text>
<text x="80.5" y="261.2" transform="rotate(-90 80.5 261.2)">10k</text>
<text x="83.1" y="261.2" transform="rotate(-90 83.1 261.2)">10k</text>
<text x="30.2" y="289.7" transform="rotate(-90 30.2 289.7)">DTS-6</text>
<text x="42.9" y="289.7" transform="rotate(-90 42.9 289.7)">DTS-6</text>
<text x="55.6" y="289.7" transform="rotate(-90 55.6 289.7)">DTS-6</text>
<text x="68.3" y="289.7" transform="rotate(-90 68.3 289.7)">DTS-6</text>
<text x="81" y="289.7" transform="rotate(-90 81 289.7)">DTS-6</text>
<text x="27.7" y="295.4" transform="rotate(-90 27.7 295.4)">S1</text>
<text x="40.4" y="295.4" transform="rotate(-90 40.4 295.4)">S2</text>
<text x="53.1" y="295.4" transform="rotate(-90 53.1 295.4)">S3</text>
<text x="65.8" y="295.4" transform="rotate(-90 65.8 295.4)">S4</text>
<text x="78.5" y="295.4" transform="rotate(-90 78.5 295.4)">S5</text>
</g>
<g font-size="2.1" fill="#505050">
<text x="181.1" y="131.2">IN+</text>
<text x="196.1" y="131.2">OUT+</text>
<text x="236.2" y="127.6">1</text>
<text x="236.2" y="130.1">2</text>
<text x="132.9" y="137.7">P1</text>
<text x="125.6" y="143.9">P0</text>
<text x="125.6" y="138.9">P1</text>
<text x="132.9" y="142.8">P0</text>
<text x="181.1" y="141.4">IN-</text>
<text x="196.7" y="141.4">OUT-</text>
<text x="254" y="140.3">1</text>
<text x="254" y="142.8">2</text>
<text x="135.4" y="165.7">14</text>
<text x="135.4" y="163.1">15</text>
<text x="148.1" y="166.8">3.3V</text>
<text x="148.1" y="164.2">D13</text>
<text x="162.4" y="164.2">D12</text>
<text x="162.6" y="166.8">D11</text>
<text x="235.5" y="166.8">VDD</text>
<text x="244.6" y="165.7">10</text>
<text x="135.4" y="173.3">11</text>
<text x="135.4" y="170.7">12</text>
<text x="135.4" y="168.2">13</text>
<text x="148.1" y="169.3">AREF</text>
<text x="148.1" y="171.8">A0</text>
<text x="162.4" y="169.3">D10</text>
<text x="163.6" y="171.8">D9</text>
<text x="213.3" y="173.3">1</text>
<text x="233.8" y="169.3">VMOT</text>
<text x="244.6" y="173.3">12</text>
<text x="244.6" y="168.2">16</text>
<text x="256.5" y="173.3">1</text>
<text x="135.4" y="178.4">9</text>
<text x="135.4" y="175.8">10</text>
<text x="148.1" y="179.5">A3</text>
<text x="148.1" y="176.9">A2</text>
<text x="148.1" y="174.4">A1</text>
<text x="163.6" y="179.5">D6</text>
<text x="163.6" y="176.9">D7</text>
<text x="163.6" y="174.4">D8</text>
<text x="213.3" y="175.8">5</text>
<text x="213.3" y="178.4">6</text>
<text x="219.2" y="174.4">ENABLE</text>
<text x="219.2" y="176.9">RESET</text>
<text x="219.2" y="179.5">SLEEP</text>
<text x="237.3" y="174.4">1A</text>
<text x="237.3" y="176.9">1B</text>
<text x="237.3" y="179.5">2A</text>
<text x="244.6" y="175.8">11</text>
<text x="244.6" y="178.4">13</text>
<text x="256.5" y="175.8">2</text>
<text x="256.5" y="178.4">3</text>
<text x="135.4" y="185.9">6</text>
<text x="135.4" y="183.4">7</text>
<text x="135.4" y="180.9">8</text>
<text x="148.1" y="184.5">A5</text>
<text x="148.1" y="182">A4</text>
<text x="163.6" y="184.5">D4</text>
<text x="163.6" y="182">D5</text>
<text x="213.3" y="180.9">7</text>
<text x="213.3" y="183.4">8</text>
<text x="219.2" y="182">STEP</text>
<text x="219.2" y="184.5">DIR</text>
<text x="237.3" y="182">2B</text>
<text x="244.6" y="180.9">14</text>
<text x="256.5" y="180.9">4</text>
<text x="135.4" y="191">4</text>
<text x="135.4" y="188.5">5</text>
<text x="148.1" y="189.6">A7</text>
<text x="148.1" y="187.1">A6</text>
<text x="163.6" y="189.6">D2</text>
<text x="163.6" y="187.1">D3</text>
<text x="180.3" y="188.5">1</text>
<text x="180.3" y="191">2</text>
<text x="213.3" y="188.5">2</text>
<text x="213.3" y="191">3</text>
<text x="219.2" y="189.6">MS1</text>
<text x="135.4" y="196.1">2</text>
<text x="135.4" y="193.5">3</text>
<text x="148.1" y="197.2">GND</text>
<text x="148.1" y="194.7">RST</text>
<text x="148.1" y="192.2">5.5V</text>
<text x="160.4" y="192.2">GND2</text>
<text x="160.9" y="194.7">RST1</text>
<text x="162.2" y="197.2">RX1</text>
<text x="213.3" y="193.5">4</text>
<text x="219.2" y="192.2">MS2</text>
<text x="219.2" y="194.7">MS3</text>
<text x="235.2" y="197.2">GND</text>
<text x="244.6" y="196.1">9*2</text>
<text x="135.4" y="198.6">1</text>
<text x="148.1" y="199.8">RAW</text>
<text x="162.4" y="199.8">TX0</text>
<text x="196.2" y="204.3" transform="rotate(-90 196.2 204.3)">3</text>
<text x="198.7" y="204.3" transform="rotate(-90 198.7 204.3)">2</text>
<text x="201.3" y="204.3" transform="rotate(-90 201.3 204.3)">1</text>
<text x="79.4" y="232.2" transform="rotate(-90 79.4 232.2)">3</text>
<text x="81.9" y="232.2" transform="rotate(-90 81.9 232.2)">2</text>
<text x="84.5" y="232.2" transform="rotate(-90 84.5 232.2)">1</text>
<text x="69.3" y="243.1" transform="rotate(-90 69.3 243.1)">1</text>
<text x="71.8" y="243.1" transform="rotate(-90 71.8 243.1)">2</text>
<text x="74.3" y="243.1" transform="rotate(-90 74.3 243.1)">3</text>
<text x="76.9" y="243.1" transform="rotate(-90 76.9 243.1)">4</text>
<text x="79.4" y="243.1" transform="rotate(-90 79.4 243.1)">5</text>
<text x="81.9" y="243.1" transform="rotate(-90 81.9 243.1)">6</text>
<text x="84.5" y="243.1" transform="rotate(-90 84.5 243.1)">7</text>
<text x="33.7" y="290" transform="rotate(-90 33.7 290)">3</text>
<text x="36.2" y="290" transform="rotate(-90 36.2 290)">4</text>
<text x="46.4" y="290" transform="rotate(-90 46.4 290)">3</text>
<text x="48.9" y="290" transform="rotate(-90 48.9 290)">4</text>
<text x="59.1" y="290" transform="rotate(-90 59.1 290)">3</text>
<text x="61.6" y="290" transform="rotate(-90 61.6 290)">4</text>
<text x="71.8" y="290" transform="rotate(-90 71.8 290)">3</text>
<text x="74.3" y="290" transform="rotate(-90 74.3 290)">4</text>
<text x="84.5" y="290" transform="rotate(-90 84.5 290)">3</text>
<text x="87" y="290" transform="rotate(-90 87 290)">4</text>
<text x="33.7" y="297" transform="rotate(-90 33.7 297)">1</text>
<text x="36.2" y="297" transform="rotate(-90 36.2 297)">2</text>
<text x="46.4" y="297" transform="rotate(-90 46.4 297)">1</text>
<text x="48.9" y="297" transform="rotate(-90 48.9 297)">2</text>
<text x="59.1" y="297" transform="rotate(-90 59.1 297)">1</text>
<text x="61.6" y="297" transform="rotate(-90 61.6 297)">2</text>
<text x="71.8" y="297" transform="rotate(-90 71.8 297)">1</text>
<text x="74.3" y="297" transform="rotate(-90 74.3 297)">2</text>
<text x="84.5" y="297" transform="rotate(-90 84.5 297)">1</text>
<text x="87" y="297" transform="rotate(-90 87 297)">2</text>
</g>
<g font-size="1.8" fill="#800000">
<text x="140.1" y="137.7" transform="rotate(-90 140.1 137.7)">+</text>
<text x="208.7" y="201.1" transform="rotate(-90 208.7 201.1)">+</text>
</g>
</svg>
